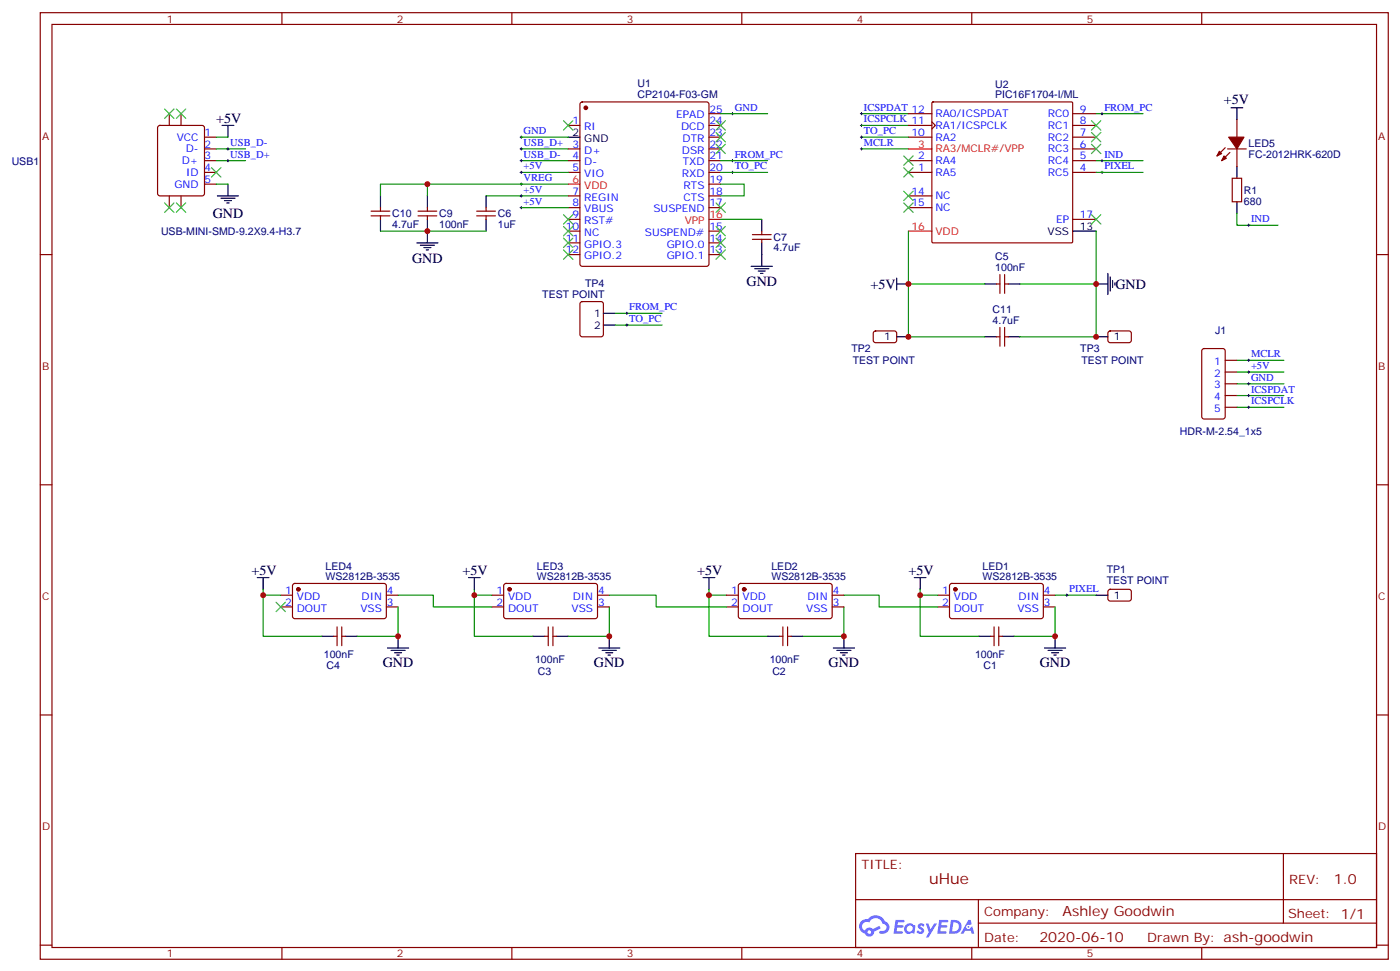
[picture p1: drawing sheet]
<svg xmlns="http://www.w3.org/2000/svg" width="421mm" height="292mm" viewBox="0 0 421 292" stroke-linecap="round" stroke-linejoin="round" font-family="sans-serif">
<g fill="none" stroke="#870000" stroke-width=".35">
<path d="M12.1 3.8h405.3v284.3h-405.3zM15.6 7.3h398.3v277.3h-398.3zM84.8 3.8v3.5M153.9 3.8v3.5M223.1 3.8v3.5M292.2 3.8v3.5M361.4 3.8v3.5M12.1 76.5h3.5M413.9 76.5h3.5M12.1 145.6h3.5M413.9 145.6h3.5M12.1 214.8h3.5"/>
<path d="M413.9 214.8h3.5M257.3 256.4h156.6v28.2h-156.6zM385.9 256.4v20.9M257.3 270.2h156.5M294.2 277.3h119.6M294.2 270.2v14.2M12.1 283.9h3.5M84.8 284.6v3.5M153.9 284.6v3.5M223.1 284.6v3.5M292.2 284.6v3.5M361.4 284.6v3.5"/>
<path d="M413.9 283.9h3.5"/>
</g>
<g fill="#5487ff">
<path d="M276.3 277.6a1.22 1.22 0 0 1 1.7 .2l-.4 .6a.47 .47 0 0 0-.3-.4 .47 .47 0 0 0-.6 .2l.2 .2a1.14 1.14 0 0 1 .8 1.8 1.14 1.14 0 0 1-1.9 0l-.2-.2 .5-.6 .7 .5a.29 .29 0 0 0 .3-.3 .29 .29 0 0 0-.3-.3 1.04 1.04 0 0 1-.5-1.7z"/>
<path d="M269.3 276.3h2.3l.4 .2-.2 .5-1.8 .1-.1 .8h1.5l.3 .4-.4 .4h-1.5l-.2 1.1h1.7l.2 .3-.2 .3-2.6 .1z"/>
<path d="M282.4 276.3h2.4l.3 .2-.1 .5-1.9 .1-.1 .8h1.5l.4 .4-.4 .4h-1.6l-.1 1.1h1.7l.2 .3-.2 .3-2.7 .1z"/>
<path d="M291.2 276.3h.7l.3 1.3-.6 .3a.69 .69 0 0 0-1 .3 .69 .69 0 0 0 .4 .9 .69 .69 0 0 0 .9-.6l.5-.2 .5 2.2h-.7l-.3-.9h-1.7l-.5 .9h-.9z"/>
<path d="M278.4 277.4h.8l.6 1.8 1.1-1.8h.8l-2.5 4.2h-.8l.9-1.5z"/>
<path d="M286 276.3l-.6 4.2h1.3a2.11 2.11 0 0 0 2.5-2.1 2.11 2.11 0 0 0-2.6-2.1zM286.7 277.1a1.43 1.43 0 0 1 1.6 1.6 1.43 1.43 0 0 1-2 1.1z"/>
<path d="M272.3 277.9a1.54 1.54 0 0 0-.1 2.2 1.54 1.54 0 0 0 2.1 .1l.7 .3 .2-2.3-.1-.3h-.4a1.49 1.49 0 0 0-2.4 0zM272.5 278.9a.95 .95 0 0 1 1.9 0 .95 .95 0 0 1-1.9 0z"/>
<path d="M259 276.7a2.18 2.18 0 0 0 1.1 3.7 1.44 1.44 0 0 0 1.6 .9 1.44 1.44 0 0 0 1.1-1.4l2.1-1.1-.5-.7-1.9 1a1.47 1.47 0 0 0-2.4 .4 1.39 1.39 0 0 1-.7-1.9 1.39 1.39 0 0 1 2-.5 2.12 2.12 0 0 1 2.2-1.3 2.12 2.12 0 0 1 1.8 1.7 1.14 1.14 0 0 1 1.1 1.4 1.14 1.14 0 0 1-1.6 .7 .43 .43 0 0 0-.5 .4 .43 .43 0 0 0 .4 .5 1.98 1.98 0 0 0 2.5-1.2 1.98 1.98 0 0 0-1.3-2.6 3.1 3.1 0 0 0-5.2-.6l-.9 .1zM260.9 280a.55 .55 0 0 1 1.1 0 .55 .55 0 0 1-1.1 0z"/>
<circle cx="291.2" cy="278.4" r=".26"/>
</g>
<g fill="none" stroke="#870000" stroke-width=".35">
<path d="M47.6 37.9l.5-.2h12.7l.6 .4 .1 20-.5 .7h-12.9l-.7-.4v-20zM50.9 34.1v3.6M54.4 34.1v3.6M170.9 37.7h3.5M174.6 30.8l.5-.2h37.4l.5 .2 .2 .5v48l-.3 .5-.4 .2h-37.4l-.5-.2-.2-.5v-48zM213.2 37.7h3.5M213.2 34.1h3.5M273.2 37.7h7M273.2 34.1h7M280.2 36.6l1.1 1.1-1.1 1M280.3 30.8l.3-.2 41.8 .1 .1 .3v41.8l-.3 .2-41.8-.1-.2-.3zM322.5 37.7h7.1"/>
<path d="M322.5 34.1h7.1M371.9 35.9v5.3M50.9 58.8v3.6M54.4 58.8v3.6M61.5 41.2h3.5M61.5 44.7h3.5M61.5 48.3h3.5M61.5 51.8h3.5M61.5 55.3h3.5M170.9 44.7h3.5M170.9 48.3h3.5M170.9 51.8h3.5"/>
<path d="M170.9 58.8h3.5M213.2 41.2h3.5M213.2 44.7h3.5M213.2 48.3h3.5M213.2 51.8h3.5M213.2 55.3h3.5M213.2 58.8h3.5M273.2 41.2h7M273.2 48.3h7M273.2 51.8h7M273.2 58.8h7M322.5 41.2h7.1"/>
<path d="M322.5 44.7h7.1M322.5 48.3h7.1M322.5 51.8h7.1M368.4 44.4l-2.5 2.4M369.1 44.7h5.7M369.8 45.8l-2.5 2.5M370.5 53.6h2.8v7h-2.8zM371.9 44.7v5.3M111.6 64.8h5.6M111.6 63.4h5.6M114.4 62.4v1M114.4 64.8v1.1"/>
<path d="M125.7 64.8h5.6M125.7 63.4h5.6M128.5 62.4v1M128.5 64.8v1.1M143.3 64.8h5.7M143.3 63.4h5.7M146.2 62.4v1M146.2 64.8v1.1M170.9 62.4h3.5M170.9 65.9h3.5M170.9 69.4h3.5M170.9 73h3.5"/>
<path d="M170.9 76.5h3.5M213.2 62.4h3.5M213.2 69.4h3.5M213.2 73h3.5M213.2 76.5h3.5M226.2 71.9h5.7M226.2 70.5h5.7M229.1 69.4v1.1M229.1 71.9v1.1M273.2 62.4h7M322.5 65.9h7.1M174.6 90.8l.5-.2h5.6l.7 .4v9.5l-.4 .6-5.9 .1-.7-.5v-9.4z"/>
<path d="M262.8 99.6l.5-.2 5.9 .1 .4 .6v2.4l-.7 .4h-5.9l-.4-.7v-2.1zM299.6 85.3h1.1M300.7 82.5v5.6M300.7 98.4v5.6M302.1 82.5v5.6M302.1 98.4v5.6M302.1 85.3h1M333.4 99.6l.4-.2 6 .1 .4 .6-.1 2.4-.6 .4h-5.9l-.5-.7v-2.1zM299.6 101.2h1.1M302.1 101.2h1M361.6 104.9l.5-.2h5.6l.7 .4v20.1l-.5 .6-5.8 .1-.7-.5v-20zM368.4 108.2h3.5"/>
<path d="M368.4 111.8h3.5M368.4 115.3h3.5M368.4 118.8h3.5M368.4 122.3h3.5M84.4 178.8h3.5M88.2 175.5l.5-.2h27l.5 .7-.1 9.4-.6 .4h-27.1l-.5-.7v-9.1zM116.2 178.8h3.5M147.9 178.8h3.5M151.7 175.5l.5-.2h27l.5 .7-.1 9.4-.6 .4h-27.1l-.5-.7v-9.1zM179.7 178.8h3.5M218.5 178.8h3.5M222.2 175.5l.5-.2h27.1l.4 .7v9.4l-.7 .4h-27.1l-.4-.7v-9.1z"/>
<path d="M250.2 178.8h3.6M282 178.8h3.5M285.7 175.5l.5-.2h27.1l.4 .7v9.4l-.7 .4h-27.1l-.4-.7v-9.1zM313.7 178.8h3.6M333.4 177.2l.4-.2 6 .1 .4 .6-.1 2.4-.6 .5-5.9-.1-.5-.7v-2.1zM84.4 182.3h3.5M100.3 191.1h1.1M101.4 188.3v5.7M102.8 191.1h1M102.8 188.3v5.7M116.2 182.3h3.5M147.9 182.3h3.5"/>
<path d="M163.8 191.1h1.1M164.9 188.3v5.7M166.3 191.1h1M166.3 188.3v5.7M179.7 182.3h3.5M218.5 182.3h3.5M234.4 191.1h1M235.4 188.3v5.7M236.8 191.1h1.1M236.8 188.3v5.7M250.2 182.3h3.6M282 182.3h3.5"/>
<path d="M297.9 191.1h1M298.9 188.3v5.7M300.3 188.3v5.7M300.3 191.1h1.1M313.7 182.3h3.6"/>
</g>
<g fill="none" stroke="#000" stroke-width=".35">
<path d="M66.8 37.7h3.5M68.5 37.7v3.5M370.2 32.4h3.5M371.9 32.4v3.5M65.4 58.8h6.3M66.4 59.5h4.3M68.5 55.3v3.5M114.4 58.8v3.6M128.5 58.8v3.6M146.2 58.8v3.6M170.9 41.2h3.5M371.9 50v3.6"/>
<path d="M67.5 60.3h2.1M68.2 61h.7M114.4 65.9v3.5M125.3 73h6.4M126.4 73.7h4.2M127.5 74.4h2.1M128.2 75.1h.7M128.5 65.9v7.1M146.2 65.9v3.5M229.1 65.9v3.5M229.1 73v7M322.5 69.4h7.1"/>
<path d="M371.9 60.6v3.5M181.4 94.1h3.6M181.4 97.6h3.6M225.9 80h6.3M226.9 80.7h4.3M228 81.4h2.1M228.7 82.1h.7M269.6 85.3h3.6M269.6 83.5v3.6M296.1 85.3h3.5M303.1 85.3h3.6M329.6 85.3h3.5"/>
<path d="M333.1 82.1v6.4M333.8 83.2v4.2M334.5 84.2v2.2M335.2 84.9v.8M269.6 101.2h3.6M296.1 101.2h3.5M303.1 101.2h3.6M329.6 101.2h3.5M77.4 173.5h3.5M79.1 173.5v3.5M140.9 173.5h3.5M142.6 173.5v3.5"/>
<path d="M211.4 173.5h3.5M213.2 173.5v3.5M274.9 173.5h3.5M276.7 173.5v3.5M329.6 178.8h3.5M96.8 191.1h3.5M103.8 191.1h3.6M116.5 194.7h6.4M117.6 195.4h4.2M118.6 196.1h2.2M119.3 196.8h.8M119.7 191.1v3.6"/>
<path d="M160.3 191.1h3.5M167.3 191.1h3.6M180 194.7h6.4M181.1 195.4h4.2M182.1 196.1h2.2M182.8 196.8h.8M183.2 191.1v3.6M230.8 191.1h3.6M237.9 191.1h3.5M250.6 194.7h6.3M251.6 195.4h4.3M252.7 196.1h2.1"/>
<path d="M253.4 196.8h.7M253.8 191.1v3.6M294.3 191.1h3.6M301.4 191.1h3.5M314.1 194.7h6.3M315.1 195.4h4.3M316.2 196.1h2.1M316.9 196.8h.7M317.3 191.1v3.6"/>
</g>
<g fill="none" stroke="#008700" stroke-width=".35">
<path d="M216.7 34.1h14.1M259 34.1h14.2M259 37.7h14.2M329.6 34.1h14.1M65 48.3h8.8M65 41.2h3.5M65 55.3h3.5M65 44.7h8.8M128.5 55.3v3.5M146.2 58.8h24.7M156.7 41.2h14.2M156.7 44.7h14.2"/>
<path d="M156.7 48.3h14.2M156.7 51.8h14.2M170.9 55.3h-56.5v3.5M216.7 55.3h7.1v3.5h-7.1M216.7 48.3h14.1M216.7 51.8h14.1M259 44.7h14.2M259 41.2h14.2M329.6 48.3h14.1M329.6 51.8h14.1M114.4 69.4h31.8M156.7 62.4h14.2"/>
<path d="M216.7 65.9h12.4M273.2 69.4v15.9h22.9M329.6 69.4v15.9M371.9 64.1v3.6h12.4M185 97.6h14.1M185 94.1h14.1M273.2 85.3v15.9h22.9M306.7 85.3h22.9M329.6 85.3v15.9h-22.9M371.9 108.2h14.1M371.9 111.8h14.1M371.9 115.3h14.1"/>
<path d="M371.9 118.8h14.1M371.9 122.3h14.1M79.1 177v14.1h17.7M79.1 178.8h5.3M119.7 178.8h10.6v3.5h17.6M142.6 177v14.1h17.7M142.6 178.8h5.3M183.2 178.8h14.1v3.5h21.2M213.2 177v14.1h17.6M213.2 178.8h5.3M253.8 178.8h10.5v3.5h17.7M276.7 177v14.1h17.6"/>
<path d="M276.7 178.8h5.3M317.3 178.8h12.3M119.7 182.3v8.8h-12.3M183.2 182.3v8.8h-12.3M253.8 182.3v8.8h-12.4M317.3 182.3v8.8h-12.4"/>
</g>
<g fill="none" stroke="#000" stroke-width=".3">
<path d="M219.9 34.1h.7M220.2 33.8v.7M258.7 34.1h.7M258.7 37.7h.7M259 33.8v.7M259 37.3v.7M331 34.1h.7M331.4 33.8v.7M68.2 44.7h.7M68.2 48.3h.7M68.5 44.4v.7M68.5 47.9v.7"/>
<path d="M156.4 44.7h.7M156.4 48.3h.7M156.4 51.8h.7M156.4 41.2h.7M156.4 55.3h.7M156.4 58.8h.7M156.7 40.9v.7M156.7 44.4v.7M156.7 47.9v.7M156.7 51.4v.7M156.7 55v.7M156.7 58.5v.7"/>
<path d="M219.9 48.3h.7M219.9 51.8h.7M220.2 47.9v.7M220.2 51.4v.7M258.7 44.7h.7M258.7 41.2h.7M259 40.9v.7M259 44.4v.7M331 48.3h.7M331 51.8h.7M331.4 47.9v.7M331.4 51.4v.7"/>
<path d="M156.4 62.4h.7M156.7 62v.7M375.1 67.7h.7M375.5 67.3v.7M188.1 94.1h.7M188.1 97.6h.7M188.5 93.8v.7M188.5 97.3v.7M375.1 108.2h.7M375.1 111.8h.7M375.1 115.3h.7M375.1 118.8h.7"/>
<path d="M375.5 107.9v.7M375.5 111.4v.7M375.5 114.9v.7M375.5 118.5v.7M375.1 122.3h.7M375.5 122v.7M320.4 178.8h.7M320.8 178.4v.7"/>
</g>
<g fill="#870000" stroke="#870000" stroke-width=".35">
<path d="M368.1 46.8l.7 .8-1.5 .7z"/>
<path d="M366.6 45.4l.7 .7-1.4 .7z"/>
<path d="M369.5 41.2h4.6l-2.2 3.5z"/>
<circle cx="89.7" cy="177" r=".53"/>
<circle cx="153.2" cy="177" r=".53"/>
<circle cx="287.3" cy="177" r=".53"/>
<circle cx="223.8" cy="177" r=".53"/>
<circle cx="176.1" cy="32.4" r=".53"/>
</g>
<g fill="none" stroke="#3c3" stroke-width=".35">
<path d="M49.5 32.7l2.8 2.9M52.3 32.7l-2.8 2.9M53 32.7l2.8 2.9M55.8 32.7l-2.8 2.9M169.4 36.3l2.9 2.8M172.3 36.3l-2.9 2.8M215.3 39.8l2.8 2.8M215.3 36.3l2.8 2.8M218.1 39.8l-2.8 2.8M218.1 36.3l-2.8 2.8M328.2 39.8l2.8 2.8M328.2 36.3l2.8 2.8"/>
<path d="M331 39.8l-2.8 2.8M331 36.3l-2.8 2.8M63.6 50.4l2.8 2.8M66.4 50.4l-2.8 2.8M215.3 43.3l2.8 2.8M218.1 43.3l-2.8 2.8M271.7 57.4l2.9 2.9M271.7 46.8l2.9 2.9M271.7 50.4l2.9 2.8M274.6 57.4l-2.9 2.9M274.6 46.8l-2.9 2.9M274.6 50.4l-2.9 2.8"/>
<path d="M328.2 43.3l2.8 2.8M331 43.3l-2.8 2.8M49.5 61l2.8 2.8M52.3 61l-2.8 2.8M53 61l2.8 2.8M55.8 61l-2.8 2.8M169.4 64.5l2.9 2.8M169.4 68l2.9 2.8M169.4 71.5l2.9 2.9M169.4 75.1l2.9 2.8M172.3 64.5l-2.9 2.8M172.3 68l-2.9 2.8"/>
<path d="M172.3 71.5l-2.9 2.9M172.3 75.1l-2.9 2.8M215.3 75.1l2.8 2.8M215.3 71.5l2.8 2.9M215.3 68l2.8 2.8M215.3 61l2.8 2.8M218.1 75.1l-2.8 2.8M218.1 71.5l-2.8 2.9M218.1 68l-2.8 2.8M218.1 61l-2.8 2.8M271.7 61l2.9 2.8M274.6 61l-2.9 2.8"/>
<path d="M328.2 64.5l2.8 2.8M331 64.5l-2.8 2.8M83 180.9l2.8 2.8M85.8 180.9l-2.8 2.8"/>
</g>
<path d="M170.9 55.3h3.5M273.2 44.7h7M213.2 65.9h3.5M273.2 69.4h7" fill="none" stroke="#f00" stroke-width=".35"/>
<g fill="#c00">
<circle cx="329.6" cy="101.2" r=".88"/>
<circle cx="128.5" cy="55.3" r=".88"/>
<circle cx="329.6" cy="85.3" r=".88"/>
<circle cx="183.2" cy="191.1" r=".88"/>
<circle cx="142.6" cy="178.8" r=".88"/>
<circle cx="79.1" cy="178.8" r=".88"/>
<circle cx="119.7" cy="191.1" r=".88"/>
<circle cx="253.8" cy="191.1" r=".88"/>
<circle cx="213.2" cy="178.8" r=".88"/>
<circle cx="276.7" cy="178.8" r=".88"/>
<circle cx="317.3" cy="191.1" r=".88"/>
<circle cx="273.2" cy="85.3" r=".88"/>
<circle cx="128.5" cy="69.4" r=".88"/>
<circle cx="273.2" cy="101.2" r=".88"/>
</g>
<text font-size="4.6" fill="#800" x="279.4" y="265.4">uHue</text>
<g font-size="4.2">
<text x="368" y="31.2">+5V</text>
<text x="65" y="37">+5V</text>
<text x="64" y="65.5">GND</text>
<text x="123.9" y="79">GND</text>
<text x="224.5" y="86">GND</text>
<text x="261.8" y="86.7">+5V</text>
<text x="335.4" y="86.7">GND</text>
<text x="75.6" y="172.8">+5V</text>
<text x="139.1" y="172.8">+5V</text>
<text x="209.7" y="172.8">+5V</text>
<text x="273.2" y="172.8">+5V</text>
<text x="115.1" y="200.3">GND</text>
<text x="178.6" y="200.3">GND</text>
<text x="249.2" y="200.3">GND</text>
<text x="312.7" y="200.3">GND</text>
</g>
<g font-size="4.2" fill="#800">
<text x="401.1" y="265.7">1.0</text>
<text x="319.5" y="275.2">Ashley Goodwin</text>
<text x="312.5" y="283">2020-06-10</text>
</g>
<g font-size="3.9" fill="#800">
<text x="259" y="261">TITLE:</text>
<text x="387.7" y="265.7">REV:</text>
<text x="296" y="275.2">Company:</text>
<text x="387.3" y="275.8">Sheet: 1/1</text>
<text x="296" y="282.9">Date:</text>
<text x="345" y="282.9">Drawn By: ash-goodwin</text>
</g>
<g font-size="3.2" fill="#800">
<text x="50.2" y="6.8">1</text>
<text x="119.3" y="6.8">2</text>
<text x="188.5" y="6.8">3</text>
<text x="257.6" y="6.8">4</text>
<text x="326.8" y="6.8">5</text>
<text x="12.6" y="41.9">A</text>
<text x="414.4" y="41.9">A</text>
<text x="12.6" y="111.1">B</text>
<text x="414.4" y="111.1">B</text>
<text x="12.6" y="180.2">C</text>
<text x="414.4" y="180.2">C</text>
<text x="12.6" y="249.3">D</text>
<text x="414.4" y="249.3">D</text>
<text x="50.2" y="287.6">1</text>
<text x="119.3" y="287.6">2</text>
<text x="188.5" y="287.6">3</text>
<text x="257.6" y="287.6">4</text>
<text x="326.8" y="287.6">5</text>
</g>
<g font-size="3.2" fill="#000080">
<text x="191.7" y="29.5">CP2104-F03-GM</text>
<text x="191.7" y="26.2">U1</text>
<text x="299.2" y="29.5">PIC16F1704-I/ML</text>
<text x="299.2" y="26.3">U2</text>
<text x="375.5" y="47.3">FC-2012HRK-620D</text>
<text x="375.5" y="44.1">LED5</text>
<text x="3.5" y="49.6">USB1</text>
<text x="374.1" y="58.2">R1</text>
<text x="117.9" y="65.3">C10</text>
<text x="132" y="65.3">C9</text>
<text x="149.7" y="65.3">C6</text>
<text x="374.1" y="61.4">680</text>
<text x="48.4" y="70.6">USB-MINI-SMD-9.2X9.4-H3.7</text>
<text x="117.9" y="68.5">4.7uF</text>
<text x="132" y="68.5">100nF</text>
<text x="149.7" y="68.5">1uF</text>
<text x="232.6" y="75.5">4.7uF</text>
<text x="232.6" y="72.3">C7</text>
<text x="299.3" y="81.4">100nF</text>
<text x="299.3" y="78.2">C5</text>
<text x="163.1" y="89.5">TEST POINT</text>
<text x="175.9" y="86.3">TP4</text>
<text x="298.5" y="94.1">C11</text>
<text x="298.5" y="97.3">4.7uF</text>
<text x="365.4" y="100.4">J1</text>
<text x="256" y="105.8">TP2</text>
<text x="324.8" y="105.9">TP3</text>
<text x="256.4" y="109.3">TEST POINT</text>
<text x="325.2" y="109.4">TEST POINT</text>
<text x="354.7" y="130.5">HDR-M-2.54_1x5</text>
<text x="97.9" y="171.1">LED4</text>
<text x="161.4" y="171.1">LED3</text>
<text x="232" y="171.1">LED2</text>
<text x="295.5" y="171.1">LED1</text>
<text x="332.8" y="172.3">TP1</text>
<text x="97.9" y="174.1">WS2812B-3535</text>
<text x="161.4" y="174.1">WS2812B-3535</text>
<text x="232" y="174.1">WS2812B-3535</text>
<text x="295.5" y="174.1">WS2812B-3535</text>
<text x="332.8" y="175.4">TEST POINT</text>
<text x="97.4" y="197.6">100nF</text>
<text x="293.2" y="197.5">100nF</text>
<text x="98.2" y="201.1">C4</text>
<text x="160.9" y="199.3">100nF</text>
<text x="161.7" y="202.8">C3</text>
<text x="231.4" y="199.3">100nF</text>
<text x="232.2" y="202.8">C2</text>
<text x="295.7" y="201.1">C1</text>
</g>
<g font-size="3.2" fill="#00f">
<text x="203.3" y="35.6">EPAD</text>
<text x="213.4" y="33.8">25</text>
<text x="220.9" y="33.3">GND</text>
<text x="259.8" y="33.3">ICSPDAT 12</text>
<text x="281.3" y="35.2">RA0/ICSPDAT</text>
<text x="315" y="35.2">RC0</text>
<text x="324.7" y="33.8">9</text>
<text x="332.1" y="33.3">FROM_PC</text>
<text x="61.5" y="40.9">1</text>
<text x="157.4" y="40.3">GND</text>
<text x="172.2" y="37.3">1</text>
<text x="175.7" y="39.1">RI</text>
<text x="204.8" y="39.1">DCD</text>
<text x="213.4" y="40.9">23</text>
<text x="213.4" y="37.3">24</text>
<text x="259.8" y="36.8">ICSPCLK 11</text>
<text x="259.8" y="40.3">TO_PC</text>
<text x="274.1" y="40.9">10</text>
<text x="281.3" y="38.7">RA1/ICSPCLK</text>
<text x="315" y="38.7">RC1</text>
<text x="324.7" y="40.9">7</text>
<text x="324.7" y="37.3">8</text>
<text x="53.1" y="42.3">VCC</text>
<text x="55.8" y="45.8">D-</text>
<text x="61.5" y="44.4">2</text>
<text x="61.5" y="47.9">3</text>
<text x="69.3" y="43.9">USB_D-</text>
<text x="69.3" y="47.4">USB_D+</text>
<text x="157.4" y="43.9">USB_D+</text>
<text x="157.4" y="47.4">USB_D-</text>
<text x="172.2" y="44.4">3</text>
<text x="172.2" y="47.9">4</text>
<text x="175.7" y="46.1">D+</text>
<text x="205.1" y="46.1">DSR</text>
<text x="205.3" y="42.6">DTR</text>
<text x="213.4" y="47.9">21</text>
<text x="213.4" y="44.4">22</text>
<text x="220.9" y="47.4">FROM_PC</text>
<text x="259.8" y="43.9">MCLR</text>
<text x="276.1" y="47.9">2</text>
<text x="281.3" y="42.3">RA2</text>
<text x="315" y="45.8">RC3</text>
<text x="315" y="42.3">RC2</text>
<text x="324.7" y="47.9">5</text>
<text x="324.7" y="44.4">6</text>
<text x="332.1" y="47.4">IND</text>
<text x="54.7" y="49.3">D+</text>
<text x="55.9" y="52.8">ID</text>
<text x="61.5" y="51.4">4</text>
<text x="157.4" y="50.9">+5V</text>
<text x="172.2" y="51.4">5</text>
<text x="175.7" y="49.7">D-</text>
<text x="175.7" y="53.2">VIO</text>
<text x="205.1" y="53.2">RXD</text>
<text x="205.3" y="49.7">TXD</text>
<text x="213.4" y="51.4">20</text>
<text x="220.9" y="50.9">TO_PC</text>
<text x="276.1" y="51.4">1</text>
<text x="281.3" y="52.8">RA5</text>
<text x="281.3" y="49.3">RA4</text>
<text x="315" y="52.8">RC5</text>
<text x="315" y="49.3">RC4</text>
<text x="324.7" y="51.4">4</text>
<text x="332.1" y="50.9">PIXEL</text>
<text x="52.4" y="56.4">GND</text>
<text x="61.5" y="55">5</text>
<text x="157.4" y="54.4">VREG</text>
<text x="157.4" y="58">+5V</text>
<text x="172.2" y="58.5">7</text>
<text x="205.5" y="56.7">RTS</text>
<text x="213.4" y="58.5">18</text>
<text x="213.4" y="55">19</text>
<text x="274.1" y="58.5">14</text>
<text x="281.3" y="59.9">NC</text>
<text x="157.4" y="61.5">+5V</text>
<text x="172.2" y="62">8</text>
<text x="172.2" y="65.5">9</text>
<text x="175.7" y="60.3">REGIN</text>
<text x="175.7" y="63.8">VBUS</text>
<text x="196.5" y="63.8">SUSPEND</text>
<text x="205.5" y="60.3">CTS</text>
<text x="213.4" y="62">17</text>
<text x="274.1" y="62">15</text>
<text x="281.3" y="63.4">NC</text>
<text x="324.7" y="65.5">17</text>
<text x="170.2" y="69.1">10</text>
<text x="175.7" y="67.3">RST#</text>
<text x="175.7" y="70.8">NC</text>
<text x="193.9" y="70.8">SUSPEND#</text>
<text x="213.4" y="69.1">15</text>
<text x="317.6" y="67">EP</text>
<text x="376.2" y="66.8">IND</text>
<text x="170.2" y="72.6">11</text>
<text x="170.2" y="76.1">12</text>
<text x="175.7" y="74.4">GPIO.3</text>
<text x="175.7" y="77.9">GPIO.2</text>
<text x="200.5" y="77.9">GPIO.1</text>
<text x="200.5" y="74.4">GPIO.0</text>
<text x="213.4" y="76.1">13</text>
<text x="213.4" y="72.6">14</text>
<text x="189.2" y="93.2">FROM_PC</text>
<text x="189.2" y="96.8">TO_PC</text>
<text x="376.2" y="107.4">MCLR</text>
<text x="365.1" y="109.6">1</text>
<text x="365.1" y="113.2">2</text>
<text x="376.2" y="110.9">+5V</text>
<text x="365.1" y="116.7">3</text>
<text x="376.2" y="114.4">GND</text>
<text x="376.2" y="117.9">ICSPDAT</text>
<text x="365.1" y="120.2">4</text>
<text x="365.1" y="123.8">5</text>
<text x="376.2" y="121.5">ICSPCLK</text>
<text x="85.8" y="178.4">1</text>
<text x="116.3" y="178.4">4</text>
<text x="149.3" y="178.4">1</text>
<text x="179.8" y="178.4">4</text>
<text x="219.8" y="178.4">1</text>
<text x="250.4" y="178.4">4</text>
<text x="283.3" y="178.4">1</text>
<text x="313.9" y="178.4">4</text>
<text x="321.5" y="177.9">PIXEL</text>
<text x="85.8" y="182">2</text>
<text x="89.3" y="180.2">VDD</text>
<text x="89.3" y="183.7">DOUT</text>
<text x="108.4" y="183.7">VSS</text>
<text x="108.7" y="180.2">DIN</text>
<text x="116.3" y="182">3</text>
<text x="149.3" y="182">2</text>
<text x="152.8" y="180.2">VDD</text>
<text x="152.8" y="183.7">DOUT</text>
<text x="171.9" y="183.7">VSS</text>
<text x="172.2" y="180.2">DIN</text>
<text x="179.8" y="182">3</text>
<text x="219.8" y="182">2</text>
<text x="223.3" y="180.2">VDD</text>
<text x="223.3" y="183.7">DOUT</text>
<text x="242.4" y="183.7">VSS</text>
<text x="242.8" y="180.2">DIN</text>
<text x="250.4" y="182">3</text>
<text x="283.3" y="182">2</text>
<text x="286.8" y="180.2">VDD</text>
<text x="286.8" y="183.7">DOUT</text>
<text x="305.9" y="183.7">VSS</text>
<text x="306.3" y="180.2">DIN</text>
<text x="313.9" y="182">3</text>
</g>
<g font-size="3.2">
<text x="172.2" y="40.9">2</text>
<text x="175.7" y="42.6">GND</text>
<text x="315" y="70.5">VSS</text>
<text x="324.7" y="69.1">13</text>
<text x="178.7" y="95.2">1</text>
<text x="178.7" y="98.7">2</text>
<text x="265.8" y="102.2">1</text>
<text x="334.9" y="102.2">1</text>
<text x="334.9" y="179.8">1</text>
</g>
<g font-size="3.2" fill="#f00">
<text x="276.1" y="44.4">3</text>
<text x="281.3" y="45.8">RA3/MCLR#/VPP</text>
<text x="172.2" y="55">6</text>
<text x="175.7" y="56.7">VDD</text>
<text x="213.4" y="65.5">16</text>
<text x="205.9" y="67.3">VPP</text>
<text x="274.1" y="69.1">16</text>
<text x="281.3" y="70.5">VDD</text>
</g>
</svg>
